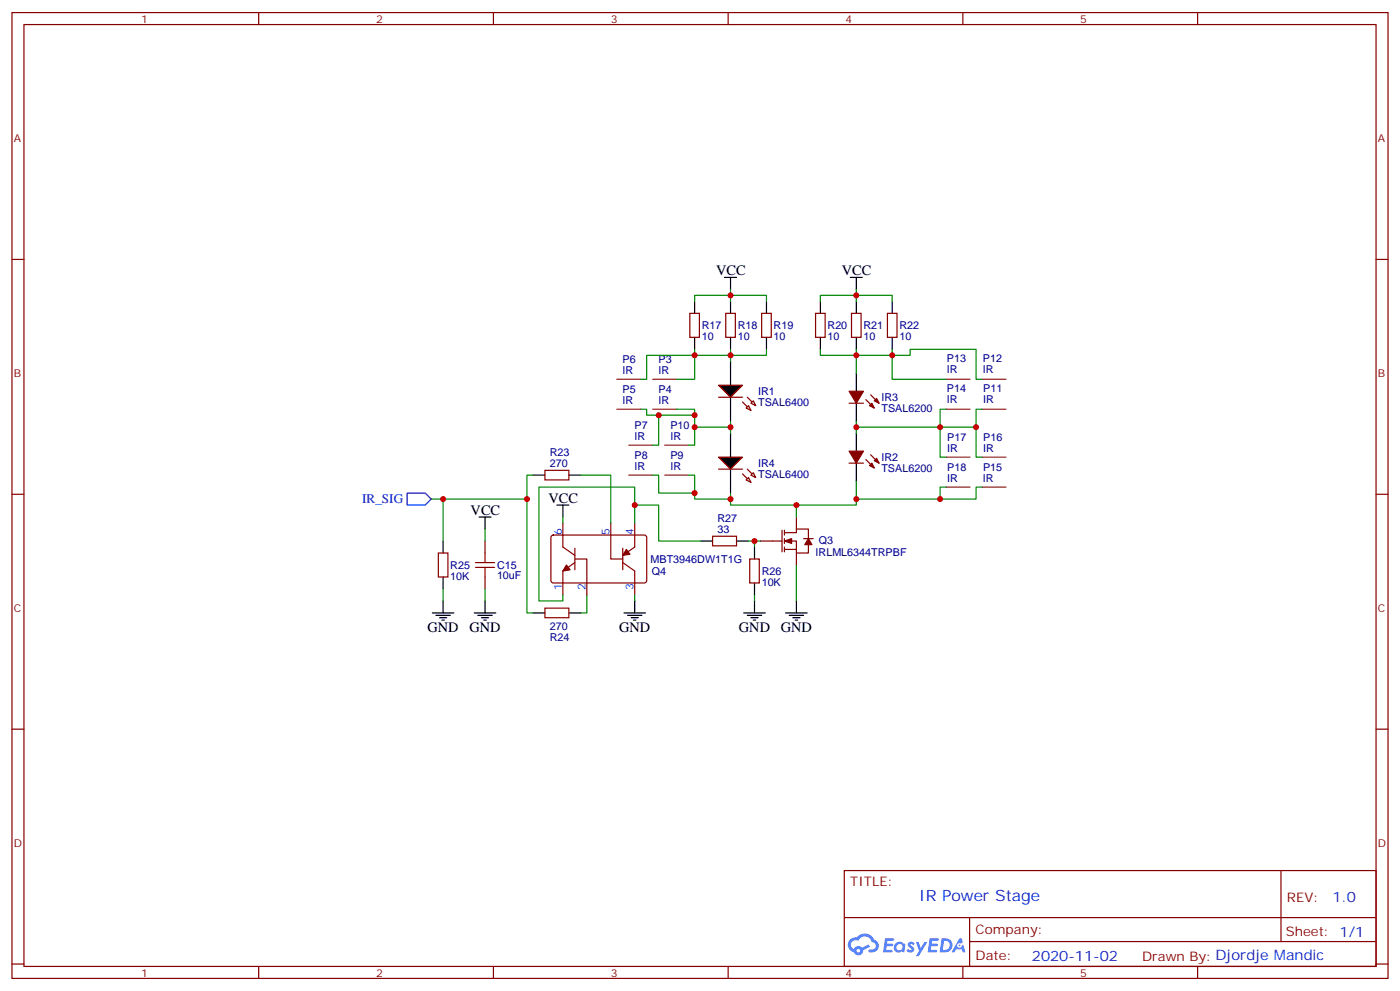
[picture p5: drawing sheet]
<svg xmlns="http://www.w3.org/2000/svg" width="412mm" height="292mm" viewBox="0 0 412 292" stroke-linecap="round" stroke-linejoin="round" font-family="sans-serif">
<g fill="none" stroke="#870000" stroke-width=".35">
<path d="M3.5 3.7h405.4v284.3h-405.4zM7.1 7.2h398.2v277.3h-398.2zM76.2 3.7v3.5M145.3 3.7v3.5M214.5 3.7v3.5M283.6 3.7v3.5M352.8 3.7v3.5M3.5 76.4h3.6M405.3 76.4h3.6M3.5 145.5h3.6M405.3 145.5h3.6M3.5 214.7h3.6"/>
<path d="M405.3 214.7h3.6M248.7 256.3h156.6v28.2h-156.6zM377.3 256.3v20.9M248.7 270.1h156.5M285.6 277.2h119.6M285.6 270.1v14.2M3.5 283.8h3.6M76.2 284.5v3.5M145.3 284.5v3.5M214.5 284.5v3.5M283.6 284.5v3.5M352.8 284.5v3.5"/>
<path d="M405.3 283.8h3.6"/>
</g>
<g fill="#5487ff">
<path d="M267.7 277.5a1.22 1.22 0 0 1 1.7 .2l-.4 .6a.47 .47 0 0 0-.3-.4 .47 .47 0 0 0-.5 .2l.1 .2a1.14 1.14 0 0 1 .8 1.8 1.14 1.14 0 0 1-1.9 0l-.2-.2 .5-.6 .7 .5a.29 .29 0 0 0 .3-.3 .29 .29 0 0 0-.2-.3 1.04 1.04 0 0 1-.6-1.7z"/>
<path d="M260.7 276.2h2.4l.3 .2-.2 .5-1.8 .1-.1 .8h1.5l.3 .4-.3 .4h-1.6l-.2 1.1h1.7l.2 .3-.2 .3-2.6 .1z"/>
<path d="M273.8 276.2h2.4l.3 .2-.1 .5-1.8 .1-.2 .8h1.6l.3 .4-.4 .4-1.6-.1-.1 1.1 1.7 .1 .2 .3-.2 .3-2.6 .1z"/>
<path d="M282.6 276.2h.7l.3 1.3-.6 .3a.69 .69 0 0 0-1 .3 .69 .69 0 0 0 .4 .9 .69 .69 0 0 0 .9-.6l.5-.2 .6 2.2h-.8l-.2-.9h-1.8l-.5 .9h-.8z"/>
<path d="M269.8 277.3h.8l.6 1.8 1.1-1.8h.9l-2.6 4.2h-.8l.9-1.5z"/>
<path d="M277.4 276.2l-.6 4.2h1.3a2.11 2.11 0 0 0 2.5-2.1 2.11 2.11 0 0 0-2.5-2.1zM278.1 277a1.39 1.39 0 0 1 1.7 1.4 1.39 1.39 0 0 1-1.8 1.2h-.3z"/>
<path d="M263.7 277.8a1.54 1.54 0 0 0-.1 2.2 1.54 1.54 0 0 0 2.2 .1l.6 .3 .3-2.3-.2-.3h-.4a1.49 1.49 0 0 0-2.4 0zM264 278.8a.94 .94 0 0 1 1.8 0 .94 .94 0 0 1-1.8 0z"/>
<path d="M250.4 276.6a2.18 2.18 0 0 0 1.1 3.7 1.44 1.44 0 0 0 1.6 .9 1.44 1.44 0 0 0 1.2-1.4l2-1.1-.5-.7-1.9 1a1.47 1.47 0 0 0-2.4 .4 1.39 1.39 0 0 1-.7-1.9 1.39 1.39 0 0 1 2-.5 2.12 2.12 0 0 1 2.2-1.3 2.12 2.12 0 0 1 1.9 1.7 1.14 1.14 0 0 1 1.1 1.4 1.14 1.14 0 0 1-1.7 .7 .43 .43 0 0 0-.5 .4 .43 .43 0 0 0 .4 .5 1.98 1.98 0 0 0 2.5-1.2 1.98 1.98 0 0 0-1.2-2.6 3.1 3.1 0 0 0-5.3-.6l-.9 .1zM252.3 279.9a.55 .55 0 0 1 1.1 0 .55 .55 0 0 1-1.1 0z"/>
<circle cx="282.6" cy="278.3" r=".26"/>
</g>
<path d="M215.2 106.4v7M215.2 116.9v7.1M252.2 109.9v5.3M252.2 118.7v5.3M252.2 127.5v5.3M252.2 136.3v5.3" fill="none" stroke="#000" stroke-width=".35"/>
<g fill="#870000" stroke="#870000" stroke-width=".35">
<path d="M250.1 115.2h4.3l-2.2 3.5z"/>
<path d="M256.1 119.4l.7-.7 .7 1.4z"/>
<path d="M257.5 118l.7-.7 .7 1.4z"/>
<path d="M250.1 132.8h4.3l-2.2 3.5z"/>
<path d="M256.1 137.1l.7-.8 .7 1.5z"/>
<path d="M258.2 134.9l.7 1.4-1.4-.7z"/>
</g>
<path d="M218.7 118.4l2.5 2.4M220.1 116.9l2.5 2.5M250.1 118.7h4.3M255.1 117.7l2.4 2.4M256.5 116.2l2.4 2.5M250.1 136.3h4.3M255.1 135.3l2.4 2.5M256.5 133.9l2.4 2.4" fill="none" stroke="#870000" stroke-width=".35"/>
<path d="M252.2 124v3.5" fill="none" stroke="#008700" stroke-width=".35"/>
<path d="M211.7 113.4h7l-3.5 3.5z" fill="#000" stroke="#870000" stroke-width=".35"/>
<g fill="#f0f0f0" stroke="#870000" stroke-width=".35">
<path d="M219.8 120.1l.7-.7 .7 1.4z"/>
<path d="M221.2 118.7l.7-.7 .7 1.4z"/>
</g>
<path d="M211.7 116.9h7M218.7 139.5l2.5 2.5M220.1 138.1l2.5 2.5" fill="none" stroke="#870000" stroke-width=".35"/>
<path d="M215.2 127.5v7.1M215.2 138.1v7.1" fill="none" stroke="#000" stroke-width=".35"/>
<path d="M211.7 134.6h7l-3.5 3.5z" fill="#000" stroke="#870000" stroke-width=".35"/>
<g fill="#f0f0f0" stroke="#870000" stroke-width=".35">
<path d="M219.8 141.3l.7-.7 .7 1.4z"/>
<path d="M221.2 139.9l.7-.7 .7 1.4z"/>
</g>
<g fill="none" stroke="#870000" stroke-width=".35">
<path d="M203.2 92.3h2.8v7h-2.8zM213.8 92.3h2.8v7h-2.8zM224.4 92.3h2.8v7h-2.8zM240.2 92.3h2.9v7h-2.9zM250.8 92.3h2.8v7h-2.8zM261.4 92.3h2.8v7h-2.8zM160.5 138.5h7.1v2.8h-7.1zM211.7 138.1h7M142.9 159.3v3.5M162.5 157.7l.5-.2 27.1 .1 .4 .6-.1 13-.6 .4h-27.1l-.4-.7v-12.7zM165.8 154v7l3.5 2.5M179.9 154v10.6h3.5"/>
<path d="M187 154v7l-3.6 2.5M209.9 157.9h7.1v2.8h-7.1zM224 159.3h6.4M230.4 156.1v6.4M231.1 156.8h3.5v-1h3.5v2.8M231.1 159.3h3.5v3.5h3.5v-2.5M231.1 156.1v1.4M231.1 158.6v1.4M234.6 152.2v3.6M236.7 158.6h2.8M129.1 162.8h2.8v7.1h-2.8zM142.9 169.9v3.5"/>
<path d="M160.5 179h7.1v2.9h-7.1zM169.3 164.6h3.6v10.6M169.3 165.6l-3.5 2.5v7.1M169.3 161.4v6.3M183.4 165.6l3.6 2.5v7.1M183.4 161.4v6.3M220.8 164.6h2.9v7h-2.9zM231.1 161.7h3.5M231.1 161v1.5M234.6 162.8v3.5"/>
</g>
<g fill="none" stroke="#008700" stroke-width=".35">
<path d="M204.6 88.7v-1.7h10.6v1.7M215.2 85.2v1.8h10.6v1.7M252.2 85.2v1.8h-10.5v1.7M252.2 88.7v-1.7h10.6v1.7M188.7 111.7h1.8v-7.1h14.1v7.1h-5.3M204.6 102.8v1.8h21.2v-1.8M215.2 102.8v3.6M241.7 102.8v1.8h10.5v-1.8M262.8 102.8v1.8h-10.6v5.3M278.7 111.7h-15.9v-7.1h5.3v-1.8h19.4v8.9h1.8M157 139.9h-1.8v7M171.1 139.9h8.8v14.1"/>
<path d="M188.7 120.5h1.8v1.7h14.1M192.3 139.9h1.7v5.3h10.6M194 122.2v8.9h-1.7M199.3 120.5h5.3v5.3h10.6M202.8 139.9h1.8v7h10.6M204.6 125.8v5.3h-1.8M215.2 124v3.5M278.7 120.5h-1.8v5.3h-24.7M287.5 125.8v8.8h1.8M289.3 120.5h-1.8v5.3h-10.6v8.8h1.8M127 146.9h3.5M130.5 159.3v-12.4h24.7v33.5h1.8"/>
<path d="M142.9 155.8v3.5M165.8 152.2v1.8M187 154v-10.6h-28.3v33.5h7.1v-1.7M187 148.7h7v10.6h12.4M215.2 145.2v3.5h19.4v3.5M220.5 159.3h3.5M222.2 159.3v1.7M252.2 141.6v7.1h-17.6M278.7 143.4h-1.8v3.5h-24.7M289.3 143.4h-1.8v3.5h-10.6M130.5 173.4v3.5M142.9 173.4v3.5"/>
<path d="M172.9 175.2v5.2h-1.8M187 175.2v1.7M222.2 175.2v1.7M234.6 166.3v10.6"/>
</g>
<g fill="none" stroke="#000" stroke-width=".35">
<path d="M204.6 88.7v3.6M204.6 99.3v3.5M213.4 81.7h3.6M215.2 81.7v3.5M215.2 88.7v3.6M215.2 99.3v3.5M225.8 88.7v3.6M225.8 99.3v3.5M241.7 88.7v3.6M241.7 99.3v3.5M250.5 81.7h3.5M252.2 81.7v3.5"/>
<path d="M252.2 88.7v3.6M252.2 99.3v3.5M262.8 88.7v3.6M262.8 99.3v3.5M157 139.9h3.5M167.6 139.9h3.5M130.5 159.3v3.5M141.1 152.2h3.5M142.9 152.2v3.6M164 148.7h3.6M165.8 148.7v3.5M206.4 159.3h3.5"/>
<path d="M217 159.3h3.5M130.5 169.9v3.5M130.5 176.9v3.5M142.9 176.9v3.5M187 176.9v3.5M222.2 161v3.6M222.2 171.6v3.6M222.2 176.9v3.5M234.6 176.9v3.5M127.4 180.4h6.3M128.4 181.2h4.2M129.5 181.9h2.1"/>
<path d="M130.2 182.6h.7M139.7 180.4h6.3M140.8 181.2h4.2M141.8 181.9h2.1M142.5 182.6h.7M157 180.4h3.5M167.6 180.4h3.5M183.8 180.4h6.3M184.9 181.2h4.2M185.9 181.9h2.1M186.6 182.6h.7M219.1 180.4h6.3"/>
<path d="M220.1 181.2h4.3M221.2 181.9h2.1M221.9 182.6h.7M231.4 180.4h6.4M232.5 181.2h4.2M233.5 181.9h2.2M234.2 182.6h.7"/>
</g>
<g fill="#870000" stroke="#870000" stroke-width=".35">
<path d="M231.1 159.3l2.1-.7v1.4z"/>
<path d="M238.1 158.6l1.1 1.7h-2.1z"/>
<path d="M166.9 166.3l1 1.4-2.1 .4z"/>
<path d="M184.5 161.7l1.1 1.5-2.2 .3z"/>
</g>
<path d="M140.1 167h5.6M140.1 165.6h5.6M142.9 162.8v2.8M142.9 167v2.9" fill="none" stroke="#a10000" stroke-width=".35"/>
<path d="M119.9 145.2h5.3l1.8 1.7-1.8 1.8h-5.3z" fill="none" stroke="#00f" stroke-width=".35"/>
<g fill="none" stroke="#8c2424" stroke-width=".35">
<path d="M181.7 111.7h7M192.3 111.7h7M278.7 111.7h7.1M289.3 111.7h7M181.7 120.5h7M185.2 131.1h7.1M185.2 139.9h7.1M192.3 120.5h7M195.8 131.1h7M195.8 139.9h7M278.7 120.5h7.1M278.7 134.6h7.1"/>
<path d="M289.3 120.5h7M289.3 134.6h7M278.7 143.4h7.1M289.3 143.4h7"/>
</g>
<g fill="#c00">
<circle cx="222.3" cy="159.3" r=".88"/>
<circle cx="155.2" cy="146.9" r=".88"/>
<circle cx="130.5" cy="146.9" r=".88"/>
<circle cx="187" cy="148.7" r=".88"/>
<circle cx="215.2" cy="87" r=".88"/>
<circle cx="215.2" cy="104.6" r=".88"/>
<circle cx="252.2" cy="87" r=".88"/>
<circle cx="252.2" cy="104.6" r=".88"/>
<circle cx="234.6" cy="148.7" r=".88"/>
<circle cx="204.6" cy="104.6" r=".88"/>
<circle cx="215.2" cy="125.8" r=".88"/>
<circle cx="204.6" cy="122.2" r=".88"/>
<circle cx="204.6" cy="125.8" r=".88"/>
<circle cx="194" cy="122.2" r=".88"/>
<circle cx="215.2" cy="146.9" r=".88"/>
<circle cx="204.6" cy="145.2" r=".88"/>
<circle cx="262.8" cy="104.6" r=".88"/>
<circle cx="252.2" cy="125.8" r=".88"/>
<circle cx="276.9" cy="125.8" r=".88"/>
<circle cx="287.5" cy="125.8" r=".88"/>
<circle cx="252.2" cy="146.9" r=".88"/>
<circle cx="276.9" cy="146.9" r=".88"/>
</g>
<text font-size="4.6" fill="#00f" x="270.8" y="265.3">IR Power Stage</text>
<g font-size="4.2">
<text x="211" y="81">VCC</text>
<text x="248" y="81">VCC</text>
<text x="161.6" y="148">VCC</text>
<text x="138.6" y="151.5">VCC</text>
<text x="125.9" y="186.1">GND</text>
<text x="138.3" y="186.1">GND</text>
<text x="182.4" y="186.1">GND</text>
<text x="217.7" y="186.1">GND</text>
<text x="230" y="186.1">GND</text>
</g>
<g font-size="4.2" fill="#00f">
<text x="392.5" y="265.6">1.0</text>
<text x="304" y="282.9">2020-11-02</text>
</g>
<text font-size="3.9" fill="#00f" x="106.7" y="148.2">IR_SIG</text>
<g font-size="3.9" fill="#800">
<text x="250.5" y="260.9">TITLE:</text>
<text x="379.1" y="265.6">REV:</text>
<text x="287.4" y="275.1">Company:</text>
<text x="378.7" y="275.7">Sheet: 1/1</text>
<text x="287.4" y="282.8">Date:</text>
<text x="336.4" y="282.8">Drawn By: Djordje Mandic</text>
</g>
<g font-size="3.2" fill="#800">
<text x="41.6" y="6.7">1</text>
<text x="110.8" y="6.7">2</text>
<text x="179.9" y="6.7">3</text>
<text x="249.1" y="6.7">4</text>
<text x="318.2" y="6.7">5</text>
<text x="4.1" y="41.8">A</text>
<text x="405.9" y="41.8">A</text>
<text x="4.1" y="110.9">B</text>
<text x="405.9" y="110.9">B</text>
<text x="4.1" y="180.1">C</text>
<text x="405.9" y="180.1">C</text>
<text x="4.1" y="249.2">D</text>
<text x="405.9" y="249.2">D</text>
<text x="41.6" y="287.5">1</text>
<text x="110.8" y="287.5">2</text>
<text x="179.9" y="287.5">3</text>
<text x="249.1" y="287.5">4</text>
<text x="318.2" y="287.5">5</text>
</g>
<g font-size="3.2" fill="#000080">
<text x="206.7" y="100.1">10</text>
<text x="206.7" y="96.9">R17</text>
<text x="217.3" y="100.1">10</text>
<text x="217.3" y="96.9">R18</text>
<text x="227.9" y="100.1">10</text>
<text x="227.9" y="96.9">R19</text>
<text x="243.8" y="100.1">10</text>
<text x="243.8" y="96.9">R20</text>
<text x="254.4" y="100.1">10</text>
<text x="254.4" y="96.9">R21</text>
<text x="264.9" y="100.1">10</text>
<text x="264.9" y="96.9">R22</text>
<text x="183.4" y="107">P6</text>
<text x="194" y="107">P3</text>
<text x="278.9" y="106.7">P13</text>
<text x="289.5" y="106.7">P12</text>
<text x="183.4" y="110.2">IR</text>
<text x="194" y="110.2">IR</text>
<text x="278.9" y="109.9">IR</text>
<text x="289.5" y="109.9">IR</text>
<text x="183.4" y="119">IR</text>
<text x="183.4" y="115.8">P5</text>
<text x="194" y="119">IR</text>
<text x="194" y="115.8">P4</text>
<text x="223.3" y="119.5">TSAL6400</text>
<text x="223.3" y="116.4">IR1</text>
<text x="259.6" y="118.1">IR3</text>
<text x="278.9" y="118.7">IR</text>
<text x="278.9" y="115.5">P14</text>
<text x="289.6" y="118.7">IR</text>
<text x="289.6" y="115.5">P11</text>
<text x="259.6" y="121.3">TSAL6200</text>
<text x="186.9" y="129.6">IR</text>
<text x="186.9" y="126.4">P7</text>
<text x="197.5" y="129.6">IR</text>
<text x="197.5" y="126.4">P10</text>
<text x="279" y="129.8">P17</text>
<text x="289.6" y="129.8">P16</text>
<text x="161.9" y="137.4">270</text>
<text x="161.9" y="134.2">R23</text>
<text x="186.9" y="135.2">P8</text>
<text x="197.5" y="135.2">P9</text>
<text x="223.3" y="137.5">IR4</text>
<text x="259.6" y="135.7">IR2</text>
<text x="279" y="133">IR</text>
<text x="289.6" y="133">IR</text>
<text x="186.9" y="138.4">IR</text>
<text x="197.5" y="138.4">IR</text>
<text x="223.3" y="140.6">TSAL6400</text>
<text x="259.6" y="138.9">TSAL6200</text>
<text x="279" y="141.8">IR</text>
<text x="279" y="138.6">P18</text>
<text x="289.6" y="141.8">IR</text>
<text x="289.6" y="138.6">P15</text>
<text x="211.3" y="153.6">R27</text>
<text x="211.3" y="156.8">33</text>
<text x="241.2" y="160.2">Q3</text>
<text x="132.6" y="167.5">R25</text>
<text x="146.4" y="167.4">C15</text>
<text x="191.6" y="165.7">MBT3946DW1T1G</text>
<text x="240.2" y="163.6">IRLML6344TRPBF</text>
<text x="132.6" y="170.7">10K</text>
<text x="146.4" y="170.6">10uF</text>
<text x="192" y="169.3">Q4</text>
<text x="224.4" y="172.5">10K</text>
<text x="224.4" y="169.2">R26</text>
<text x="161.9" y="185.4">270</text>
<text x="161.9" y="188.6">R24</text>
</g>
<g font-size="3.2" fill="#00f">
<text x="165.5" y="157.5" transform="rotate(-90 165.5 157.5)">6</text>
<text x="179.6" y="157.5" transform="rotate(-90 179.6 157.5)">5</text>
<text x="186.6" y="157.5" transform="rotate(-90 186.6 157.5)">4</text>
<text x="165.5" y="173.6" transform="rotate(-90 165.5 173.6)">1</text>
<text x="172.5" y="173.6" transform="rotate(-90 172.5 173.6)">2</text>
<text x="186.6" y="173.6" transform="rotate(-90 186.6 173.6)">3</text>
</g>
</svg>
